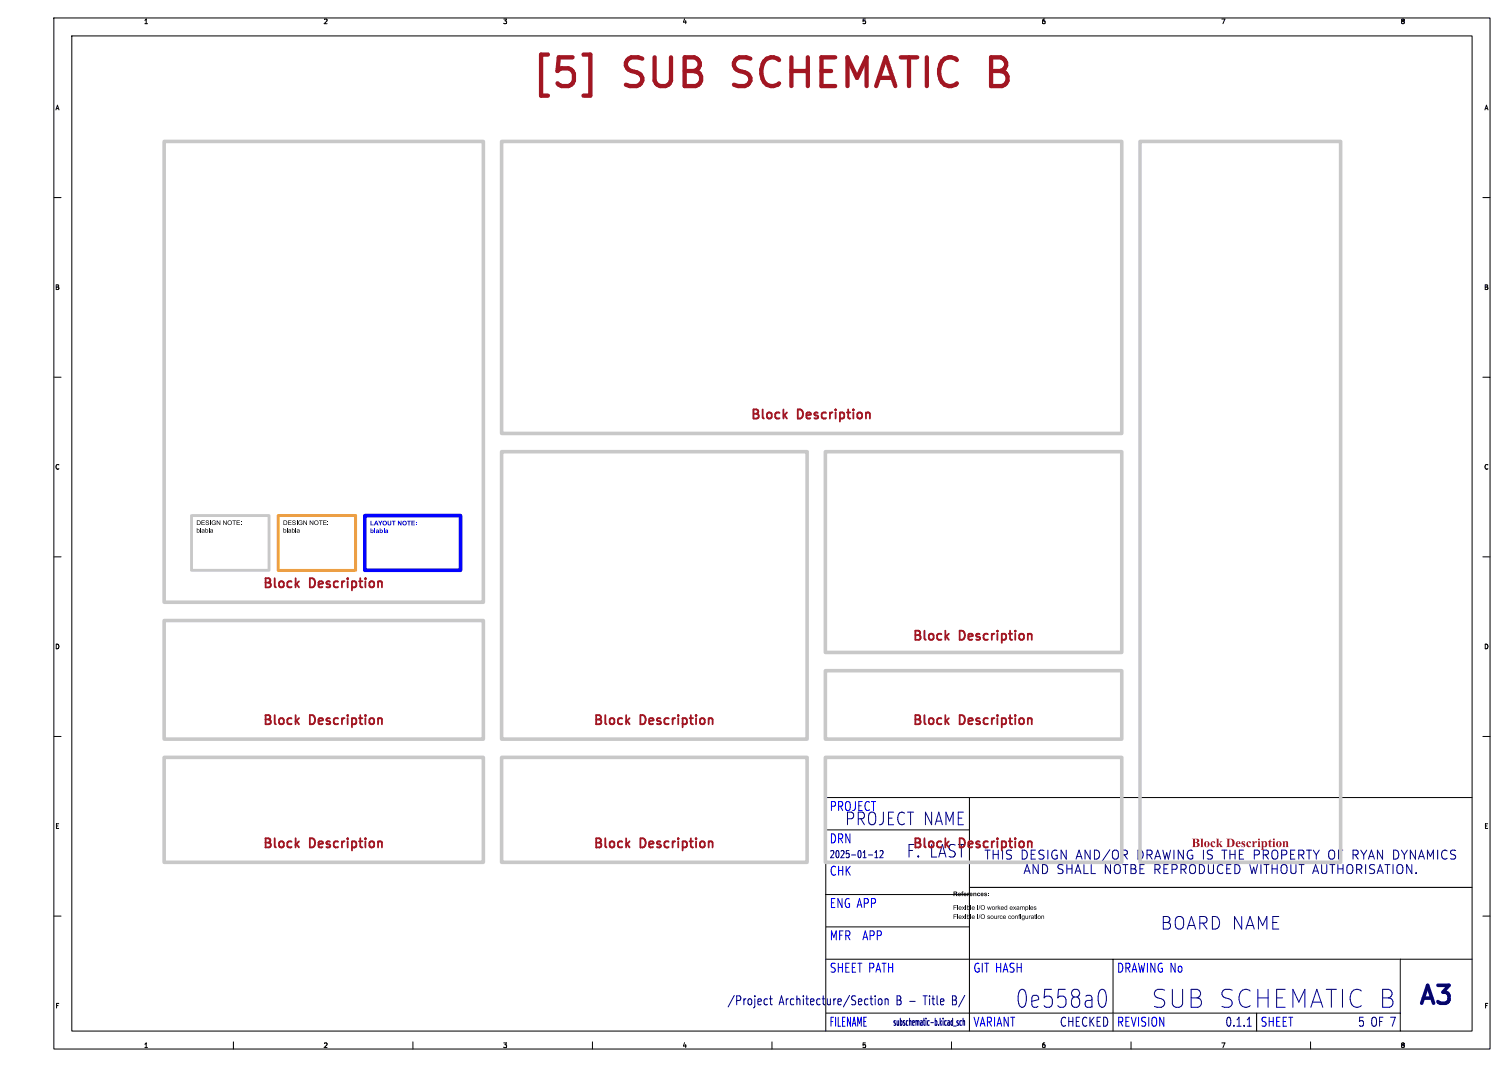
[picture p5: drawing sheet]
<svg xmlns="http://www.w3.org/2000/svg" width="420mm" height="297mm" viewBox="0 0 420 297" stroke-linecap="round" stroke-linejoin="round" font-family="sans-serif">
<g fill="none" stroke="#000" stroke-width=".28">
<path d="M15 5h400v287h-400zM20 10h390v277h-390zM15 55h2M413 55h2M15 105h2M413 105h2M15 155h2M413 155h2M15 205h2M413 205h2M230 231h40M270 222v65"/>
<path d="M410 222h-180v65M15 255h2M230 258h40M230 249h40M230 240h40M270 247h140M413 255h2M230 267h180M310 267v20M390 267v20M65 290v2M115 290v2"/>
<path d="M165 290v2M215 290v2M230 282h160M265 290v2M315 290v2M350 282v5M365 290v2"/>
</g>
<g fill="none" stroke="#00007f" stroke-width=".28">
<path d="M241.9 238h1.1M243.7 238.7h.8M243.7 237.3l.4-.6v2M245.1 236.9l.6-.2 .2 .6-.9 1.4h.9M275 236.6v2.5M276.6 236.6v2.5M278 236.6v2.5M279.2 236.6v2.5M284.7 236.6v2.5M288.4 236.6h-1.2v2.5M290.8 236.8h-1.2l-.3 .3 .3 .6M291.8 236.6v2.5"/>
<path d="M294.3 236.8a.96 .96 0 0 0-1 0 .96 .96 0 0 0-.4 .9M297 236.6v2.5l-1.5-2.5v2.5M299.7 239.1l.8-2.5 .9 2.5M303.6 236.6v2.5l-1.4-2.5v2.5M306.2 237.7a1.09 1.09 0 0 0-1.4-1.1v2.5M309.1 236.5l-2.1 3.2M309.8 238.3v-.8a.83 .83 0 0 1 .8-.9 .83 .83 0 0 1 .9 .9v.8M313.9 237.7l.1-.6-.3-.3-1.2-.2v2.5M318.4 237.7a1.09 1.09 0 0 0-1.4-1.1v2.5M320.6 237.8l.3-.3-.3-.7-1.1-.2v2.5M321.6 239.1l.8-2.5 .9 2.5M323.9 236.6l.6 2.5 .4-1.7 .5 1.7 .6-2.5"/>
<path d="M327 236.6v2.5M329.6 236.6v2.5l-1.5-2.5v2.5M331.1 236.8a1.24 1.24 0 0 0-.5 1.5 1.24 1.24 0 0 0 1.5 .7l.1-.9M335.2 236.6v2.5M337.5 238.2l.2 .5-.3 .3h-1.2M341 236.6v2.5M342.5 236.6v2.5M344 236.6v2.5M345.2 236.6v2.5h1.2M349.3 236.6v2.5M351.8 236.6v2.5M352.4 237.9l.9 1.2"/>
<path d="M354.2 237.5v.8a.83 .83 0 0 0 .8 .9 .83 .83 0 0 0 .9-.9v-.8M357 236.6v2.5M359.5 236.6v2.5h1.1M363 237.7l.1-.6-.2-.3-1.2-.2v2.5M363.9 236.6h1.4M364.6 236.6v2.5M365.8 236.6l.8 1.3 .8-1.3M370 238.3v-.8a.83 .83 0 0 1 .9-.9 .83 .83 0 0 1 .8 .9v.8M372.8 237.8h.8M374 236.6h-1.2v2.5M378.1 237.7l.2-.6-.3-.3-1.2-.2v2.5M379 236.6l.8 1.3 .8-1.3"/>
<path d="M381.1 239.1l.9-2.5 .8 2.5M385 236.6v2.5l-1.4-2.5v2.5M389.6 237.7a1.09 1.09 0 0 0-1.5-1.1v2.5M390.3 236.6l.8 1.3 .9-1.3M394.2 236.6v2.5l-1.4-2.5v2.5M395 239.1l.9-2.5 .8 2.5M397.5 239.1v-2.5l.9 1.8 .8-1.8v2.5M400.4 236.6v2.5M403 236.9l-.1-.1a.96 .96 0 0 0-1 0 .96 .96 0 0 0-.4 .9M405.4 236.8h-1.2l-.2 .3 .2 .6M285.2 243.2l.9-2.5 .8 2.5M289.2 240.7v2.5l-1.5-2.5v2.5"/>
<path d="M290.3 240.7v2.5l1-.2 .4-.4M296.1 242.7l-.5 .5-1-.2M297.1 240.7v2.5M298.6 240.7v2.5M299.4 243.2l.8-2.5 .9 2.5M301.9 240.7v2.5h1.2M303.9 240.7v2.5h1.2M309.3 240.7v2.5l-1.5-2.5v2.5M310.3 242.3a.83 .83 0 0 0 .9 .9 .83 .83 0 0 0 .8-.9M313.4 240.7v2.5M315 240.7v2.5h.9l.5-.5M317.5 240.7v2.5h1.2"/>
<path d="M321.7 240.7v2.5M322.3 242l.8 1.2M324.2 240.7v2.5h1.1M326.4 240.7v2.5M328.9 240.7v2.5M329.5 242l.8 1.2M331.4 241a.84 .84 0 0 1 1-.3 .84 .84 0 0 1 .6 .8v.8a.83 .83 0 0 1-.9 .9 .83 .83 0 0 1-.8-.9zM334 240.7a1.26 1.26 0 0 1 1.5 1.2 1.26 1.26 0 0 1-1.5 1.3zM336.5 240.7v2l.5 .5 .7-.2 .3-.3v-2M340.6 240.9a1 1 0 0 0-1.3 0 1 1 0 0 0-.3 1.2 .94 .94 0 0 0 .5 .9 .94 .94 0 0 0 1.1-.1M341.7 241.9h.8M342.8 240.7h-1.1v2.5h1.1"/>
<path d="M343.9 240.7a1.26 1.26 0 0 1 1.5 1.2 1.26 1.26 0 0 1-1.5 1.3zM348.1 240.7l.6 2.5 .5-1.8 .4 1.8 .6-2.5M351.2 240.7v2.5M352 240.7h1.4M352.7 240.7v2.5M354.3 241.9h1.4M354.3 240.7v2.5M355.7 240.7v2.5M356.9 241a.84 .84 0 0 1 1-.3 .84 .84 0 0 1 .5 .8v.8a.83 .83 0 0 1-.8 .9 .83 .83 0 0 1-.8-.9zM359.5 240.7l.1 2.2 .9 .3 .4-.5M362.5 240.7v2.5M365.6 243.2l.8-2.5 .9 2.5"/>
<path d="M368.1 242.7l.5 .5 .7-.2 .2-.3M371.1 240.7v2.5M372.6 241.9h1.4M372.6 240.7v2.5M374 240.7v2.5M375.1 242.3a.83 .83 0 0 0 .8 .9 .83 .83 0 0 0 .9-.9M377.8 240.7v2.5M378.4 242l.9 1.2M380.3 240.7v2.5M382.8 242.7l-.4 .5-1-.2M383.6 243.2l.8-2.5 .8 2.5M385.7 240.7h1.4"/>
<path d="M386.4 240.7v2.5M388 240.7v2.5M389 242.3a.83 .83 0 0 0 .9 .9 .83 .83 0 0 0 .8-.9M393.2 240.7v2.5l-1.4-2.5v2.5M394.4 242.9v.3M213.2 278l.5 .1M213.7 279.6l-.5 .1M214.3 278h.8M214.6 277.2v2.1l.5 .4M242.3 278h.8M242.7 279.6l.4 .1M243.7 277.2v.2"/>
<path d="M243.7 278v1.7M244.8 278.1l.5-.1 .4 .5v.7l-.4 .5-.5-.1-.2-.4zM246.5 278.3l.3-.3 .5 .1 .1 1.6M246.5 278v1.7M306.8 275.4a1.06 1.06 0 0 1 1.1 .9 3.3 3.3 0 0 1-.7 4.1h-.4M265.6 285.6h.7M266.9 284.2l-.1-.1a.39 .39 0 0 0-.3 .4 .39 .39 0 0 0 .4 .3v.5h-.4M267.8 284.2l-.3-.1-.2 .4 .1 .8h.4M268.2 284.3l.2-.2 .2 .1 .1 1.2M268.2 283.4v2M347.4 285.7h1.1"/>
</g>
<path d="M162.5 15.2h1.9v11.4h-1.9" fill="none" stroke="#a21622" stroke-width="1.2"/>
<path d="M53.3 143.5h21.6v15.3h-21.6z" fill="none" stroke="#c8c8c8" stroke-width=".8"/>
<g fill="#000">
<path d="M54.8 147h.2v.4a.42 .42 0 0 1 .6 .4 .42 .42 0 0 1-.6 .3l-.2 .2 .2-.5a.26 .26 0 0 0 .3 .2 .26 .26 0 0 0 .1-.4 .26 .26 0 0 0-.4 .1l-.2 .1zM54.8 144.9h.5a.64 .64 0 0 1 .6 .6 .64 .64 0 0 1-.6 .6h-.5v-.1h.5a.49 .49 0 0 0 .4-.5 .49 .49 0 0 0-.4-.5h-.3v1h-.2zM55.8 147h.1v1.3h-.1zM56.1 144.9h.9v.1h-.7v.4h.7v.1h-.7v.5h.8v.1h-1zM56.3 147.4h.6l.1 .9h-.7l-.2-.3a.35 .35 0 0 0 .4 .2 .35 .35 0 0 0 .3-.4l-.7 .2 .7-.3-.2-.2-.4 .1zM57.4 145l.6-.1 .2 .2-.1 .1a.27 .27 0 0 0-.4-.3 .27 .27 0 0 0-.1 .4l.2 .1a.45 .45 0 0 1 .3 .7 .45 .45 0 0 1-.7-.1l-.2-.3h.2a.29 .29 0 0 0 .3 .4 .29 .29 0 0 0 .2-.5l-.5-.2zM57.2 147h.1v.4a.42 .42 0 0 1 .7 .4 .42 .42 0 0 1-.7 .3l-.1 .2 .1-.5a.26 .26 0 0 0 .4 .2 .26 .26 0 0 0 0-.4 .26 .26 0 0 0-.4 .1l-.1 .1zM58.2 147h.1v1.3h-.1zM58.5 144.9h.2v1.2h-.2zM58.6 147.4h.7l.1 .9h-.7l-.2-.3a.35 .35 0 0 0 .4 .2 .35 .35 0 0 0 .2-.4l-.6 .2 .6-.3-.1-.2-.5 .1zM59.1 145l.6-.1 .3 .2-.1 .2a.49 .49 0 0 0-.7-.1 .49 .49 0 0 0 0 .7 .49 .49 0 0 0 .7 0v-.3l-.3-.1h.5v.5a.69 .69 0 0 1-1 0 .69 .69 0 0 1 0-1zM60.4 144.9l.8 1v-1h.2v1.2l-.9-1v1h-.1z"/>
<path d="M62.1 144.9l.9 1v-1h.1v1.2l-.8-1v1h-.2zM63.5 145a.63 .63 0 0 1 1 .1 .63 .63 0 0 1-.3 .9 .63 .63 0 0 1-.8-.5h.1a.44 .44 0 0 0 .7 .4 .44 .44 0 0 0 0-.8 .44 .44 0 0 0-.7 .3l-.1 .1zM64.7 144.9h1v.1h-.4v1.1h-.2v-1.1h-.4zM65.9 144.9h.9v.1h-.7v.4h.7v.1h-.7v.5h.7v.1h-.9zM67.1 145.2l.2 .2zM67.1 146l.2 .1zM78.9 147h.2v.4a.42 .42 0 0 1 .6 .4 .42 .42 0 0 1-.6 .3l-.2 .2 .2-.5a.26 .26 0 0 0 .4 .2 .26 .26 0 0 0 0-.4 .26 .26 0 0 0-.4 .1l-.2 .1zM79 144.9h.4a.64 .64 0 0 1 .6 .6 .64 .64 0 0 1-.6 .6h-.4v-.1h.4a.49 .49 0 0 0 .4-.5 .49 .49 0 0 0-.4-.5h-.3v1h-.1zM79.9 147h.2v1.3h-.2zM80.2 144.9h1v.1h-.8v.4h.7v.1h-.7v.5h.8v.1h-1zM80.4 147.4h.6l.1 .9h-.7l-.1-.3a.35 .35 0 0 0 .4 .2 .35 .35 0 0 0 .2-.4l-.6 .2 .6-.3-.1-.2-.5 .1zM81.5 145l.6-.1 .2 .2-.1 .1a.27 .27 0 0 0-.3-.3 .27 .27 0 0 0-.2 .4l.2 .1a.45 .45 0 0 1 .4 .7 .45 .45 0 0 1-.8-.1l-.1-.3h.1a.29 .29 0 0 0 .4 .4 .29 .29 0 0 0 .1-.5l-.5-.2z"/>
<path d="M81.3 147h.2v.4a.42 .42 0 0 1 .6 .4 .42 .42 0 0 1-.6 .3l-.2 .2 .2-.5a.26 .26 0 0 0 .3 .2 .26 .26 0 0 0 .1-.4 .26 .26 0 0 0-.4 .1l-.2 .1zM82.3 147h.1v1.3h-.1zM82.6 144.9h.2v1.2h-.2zM82.8 147.4h.6l.1 .9h-.7l-.2-.3a.35 .35 0 0 0 .4 .2 .35 .35 0 0 0 .3-.4l-.7 .2 .7-.3-.2-.2-.4 .1zM83.2 145l.7-.1 .3 .2-.1 .2a.49 .49 0 0 0-.8-.1 .49 .49 0 0 0 .1 .7 .49 .49 0 0 0 .7 0v-.3l-.4-.1h.5v.5a.69 .69 0 0 1-.9 0 .69 .69 0 0 1-.1-1zM84.5 144.9l.8 1v-1h.2v1.2l-.9-1v1h-.1zM86.3 144.9l.8 1v-1h.2v1.2l-.9-1v1h-.1zM87.7 145a.63 .63 0 0 1 .9 .1 .63 .63 0 0 1-.3 .9 .63 .63 0 0 1-.8-.5h.2a.44 .44 0 0 0 .6 .4 .44 .44 0 0 0 .1-.8 .44 .44 0 0 0-.7 .3l-.2 .1zM88.8 144.9h1v.1h-.4v1.1h-.1v-1.1h-.5zM90 144.9h.9v.1h-.7v.4h.7v.1h-.7v.5h.8v.1h-1zM91.2 145.2l.2 .2zM91.2 146l.2 .1z"/>
</g>
<path d="M77.5 143.5h21.6v15.3h-21.6z" fill="none" stroke="#ffa500" stroke-width=".8"/>
<path d="M101.6 143.5h26.7v15.3h-26.7z" fill="none" stroke="#00f" stroke-width="1"/>
<g fill="#00f">
<path d="M103.2 145h.2v1h.7v.2h-.9z"/>
<path d="M104.6 145h.3l.5 1.2h-.3l-.1-.3h-.5l-.1 .3h-.3l.2-.5h.6l-.1-.4-.2 .4h-.3z"/>
<path d="M105.3 145h.3l.3 .5 .3-.5h.3l-.4 .7v.5h-.3v-.5z"/>
<path d="M106.7 145.1a.64 .64 0 0 1 1 .1 .64 .64 0 0 1-.3 .9 .64 .64 0 0 1-.9-.5h.3a.36 .36 0 0 0 .5 .3 .36 .36 0 0 0 .1-.6 .36 .36 0 0 0-.6 .2l-.3 .1z"/>
<path d="M108 145h.2v.7a.27 .27 0 0 0 .3 .3 .27 .27 0 0 0 .2-.3v-.7h.3v.8a.51 .51 0 0 1-.5 .5 .51 .51 0 0 1-.5-.5z"/>
<path d="M109.1 145h1.1v.2h-.4v1h-.3v-1h-.4z"/>
<path d="M110.8 145h.3l.5 .8v-.8h.2v1.2h-.2l-.5-.8v.8h-.3z"/>
<path d="M112.2 145.1a.64 .64 0 0 1 1 .1 .64 .64 0 0 1-.3 .9 .64 .64 0 0 1-.9-.5h.3a.36 .36 0 0 0 .6 .3 .36 .36 0 0 0 0-.6 .36 .36 0 0 0-.6 .2l-.3 .1z"/>
<path d="M113.4 145h1v.2h-.4v1h-.2v-1h-.4z"/>
<path d="M114.6 145h.9v.2h-.7v.3h.7v.2h-.7v.3h.7v.2h-.9z"/>
<path d="M115.8 145.3h.2v.3h-.2z"/>
<path d="M115.8 146h.2v.2h-.2z"/>
<path d="M103.2 147.1h.2v.4a.42 .42 0 0 1 .6 .1 .42 .42 0 0 1 0 .6 .42 .42 0 0 1-.6 0l-.2 .2v-.5h.2l.1 .2a.23 .23 0 0 0 .3 0 .23 .23 0 0 0-.1-.4 .23 .23 0 0 0-.3 .2h-.2z"/>
<path d="M104.3 147.1h.2v1.3h-.2z"/>
<path d="M104.8 147.5h.6l.2 .9-.8-.1-.1-.2 .4 .1 .2-.2-.6 .1 .6-.3-.6-.1z"/>
<path d="M105.7 147.1h.3v.4a.42 .42 0 0 1 .5 .1 .42 .42 0 0 1 0 .6 .42 .42 0 0 1-.5 0l-.3 .2v-.5h.3v.2a.23 .23 0 0 0 .4 0 .23 .23 0 0 0-.1-.4 .23 .23 0 0 0-.3 .2h-.3z"/>
<path d="M106.8 147.1h.3v1.3h-.3z"/>
<path d="M107.4 147.5h.6l.1 .9-.8-.1v-.2l.4 .1 .1-.2-.5 .1 .5-.3-.5-.1z"/>
</g>
<path d="M45.7 39.4h88.9v128.2h-88.9zM139.7 39.4h172.7v81.3h-172.7zM317.5 39.4h55.9v200.6h-55.9zM139.7 125.7h85.1v80h-85.1zM229.9 125.7h82.5v55.9h-82.5zM45.7 172.7h88.9v33h-88.9zM229.9 186.7h82.5v19h-82.5zM45.7 210.8h88.9v29.2h-88.9zM139.7 210.8h85.1v29.2h-85.1zM229.9 210.8h82.5v29.2h-82.5z" fill="none" stroke="#c8c8c8" stroke-width="1"/>
<g font-size="11.1" fill="#a21622">
<text x="147.4" y="26.1">[5]</text>
<text x="173.8" y="26.1">SUB</text>
<text x="205.9" y="26.1">SCHEMATIC B</text>
</g>
<g font-size="7" fill="#00007f">
<text x="283.2" y="281">0e558a0</text>
<text x="321.2" y="281">SUB SCHEMATIC B</text>
<text x="394.5" y="281">A3</text>
</g>
<g font-size="4.9" fill="#00007f">
<text x="235.6" y="230">PROJECT NAME</text>
<text x="323.3" y="259">BOARD NAME</text>
</g>
<text font-size="4.9" fill="#a21622" x="252.7" y="239">F. LAST</text>
<g font-size="3.5" fill="#a21622">
<text x="208.7" y="116.8">Block</text>
<text x="222.1" y="116.8">Description</text>
<text x="72.8" y="163.8">Block</text>
<text x="86.2" y="163.8">Description</text>
<text x="253.8" y="178.4">Block</text>
<text x="267.2" y="178.4">Description</text>
<text x="72.8" y="201.9">Block</text>
<text x="86.2" y="201.9">Description</text>
<text x="164.9" y="201.9">Block</text>
<text x="178.3" y="201.9">Description</text>
<text x="253.8" y="201.9">Block</text>
<text x="267.2" y="201.9">Description</text>
<text x="72.8" y="236.2">Block</text>
<text x="86.2" y="236.2">Description</text>
<text x="164.9" y="236.2">Block</text>
<text x="178.3" y="236.2">Description</text>
<text x="253.8" y="236.2">Block</text>
<text x="267.2" y="236.2">Description</text>
<text x="331.9" y="236.2">BlockDescription</text>
</g>
<g font-size="3.5" fill="#00007f">
<text x="231" y="226">PROJECT</text>
<text x="260.2" y="241.5">DRAWING IS THE</text>
<text x="292.4" y="241.5">PROPERTY OF</text>
<text x="319.8" y="241.5">RYAN</text>
<text x="360.7" y="241.5">SHALL</text>
<text x="373.8" y="241.5">NOTBE</text>
<text x="387.5" y="241.5">REPRODUCED WITH</text>
<text x="202.6" y="280">/Project</text>
<text x="216.9" y="280">Architecture/Section</text>
<text x="249.5" y="280">B -</text>
<text x="257.2" y="280">Title</text>
<text x="265.1" y="280">B/</text>
<text x="295.2" y="286">CHECKED</text>
<text x="341.3" y="286">0.1.1</text>
<text x="378.3" y="286">5 OF 7</text>
</g>
<g font-size="3.5" fill="#00f">
<text x="231" y="235">DRN</text>
<text x="231" y="244">CHK</text>
<text x="231" y="253">ENG APP</text>
<text x="231" y="262">MFR</text>
<text x="240.1" y="262">APP</text>
<text x="231" y="271">SHEET PATH</text>
<text x="271" y="271">GIT HASH</text>
<text x="311" y="271">DRAWING No</text>
<text x="231" y="286">FILENAME</text>
<text x="271" y="286">VARIANT</text>
<text x="311" y="286">REVISION</text>
<text x="351" y="286">SHEET</text>
</g>
<g font-size="2.8" fill="#00007f">
<text x="231" y="239">2025-01-12</text>
<text x="248.6" y="285.7">subschematic-b.kicad_sch</text>
</g>
<g font-size="1.8">
<text x="40" y="6.9">1</text>
<text x="90" y="6.9">2</text>
<text x="140" y="6.9">3</text>
<text x="190" y="6.9">4</text>
<text x="240" y="6.9">5</text>
<text x="290" y="6.9">6</text>
<text x="340" y="6.9">7</text>
<text x="390" y="6.9">8</text>
<text x="15.3" y="30.9">A</text>
<text x="413.3" y="30.9">A</text>
<text x="15.3" y="80.9">B</text>
<text x="413.2" y="80.9">B</text>
<text x="15.3" y="130.9">C</text>
<text x="413.2" y="130.9">C</text>
<text x="15.3" y="180.9">D</text>
<text x="413.2" y="180.9">D</text>
<text x="15.3" y="230.9">E</text>
<text x="413.3" y="230.9">E</text>
<text x="265.4" y="249.7">References:</text>
<text x="265.4" y="256">Flexible I/O source configuration</text>
<text x="265.4" y="253.5">Flexible I/O worked examples</text>
<text x="15.3" y="280.9">F</text>
<text x="413.3" y="280.9">F</text>
<text x="40" y="291.9">1</text>
<text x="90" y="291.9">2</text>
<text x="140" y="291.9">3</text>
<text x="190" y="291.9">4</text>
<text x="240" y="291.9">5</text>
<text x="290" y="291.9">6</text>
<text x="340" y="291.9">7</text>
<text x="390" y="291.9">8</text>
</g>
</svg>
